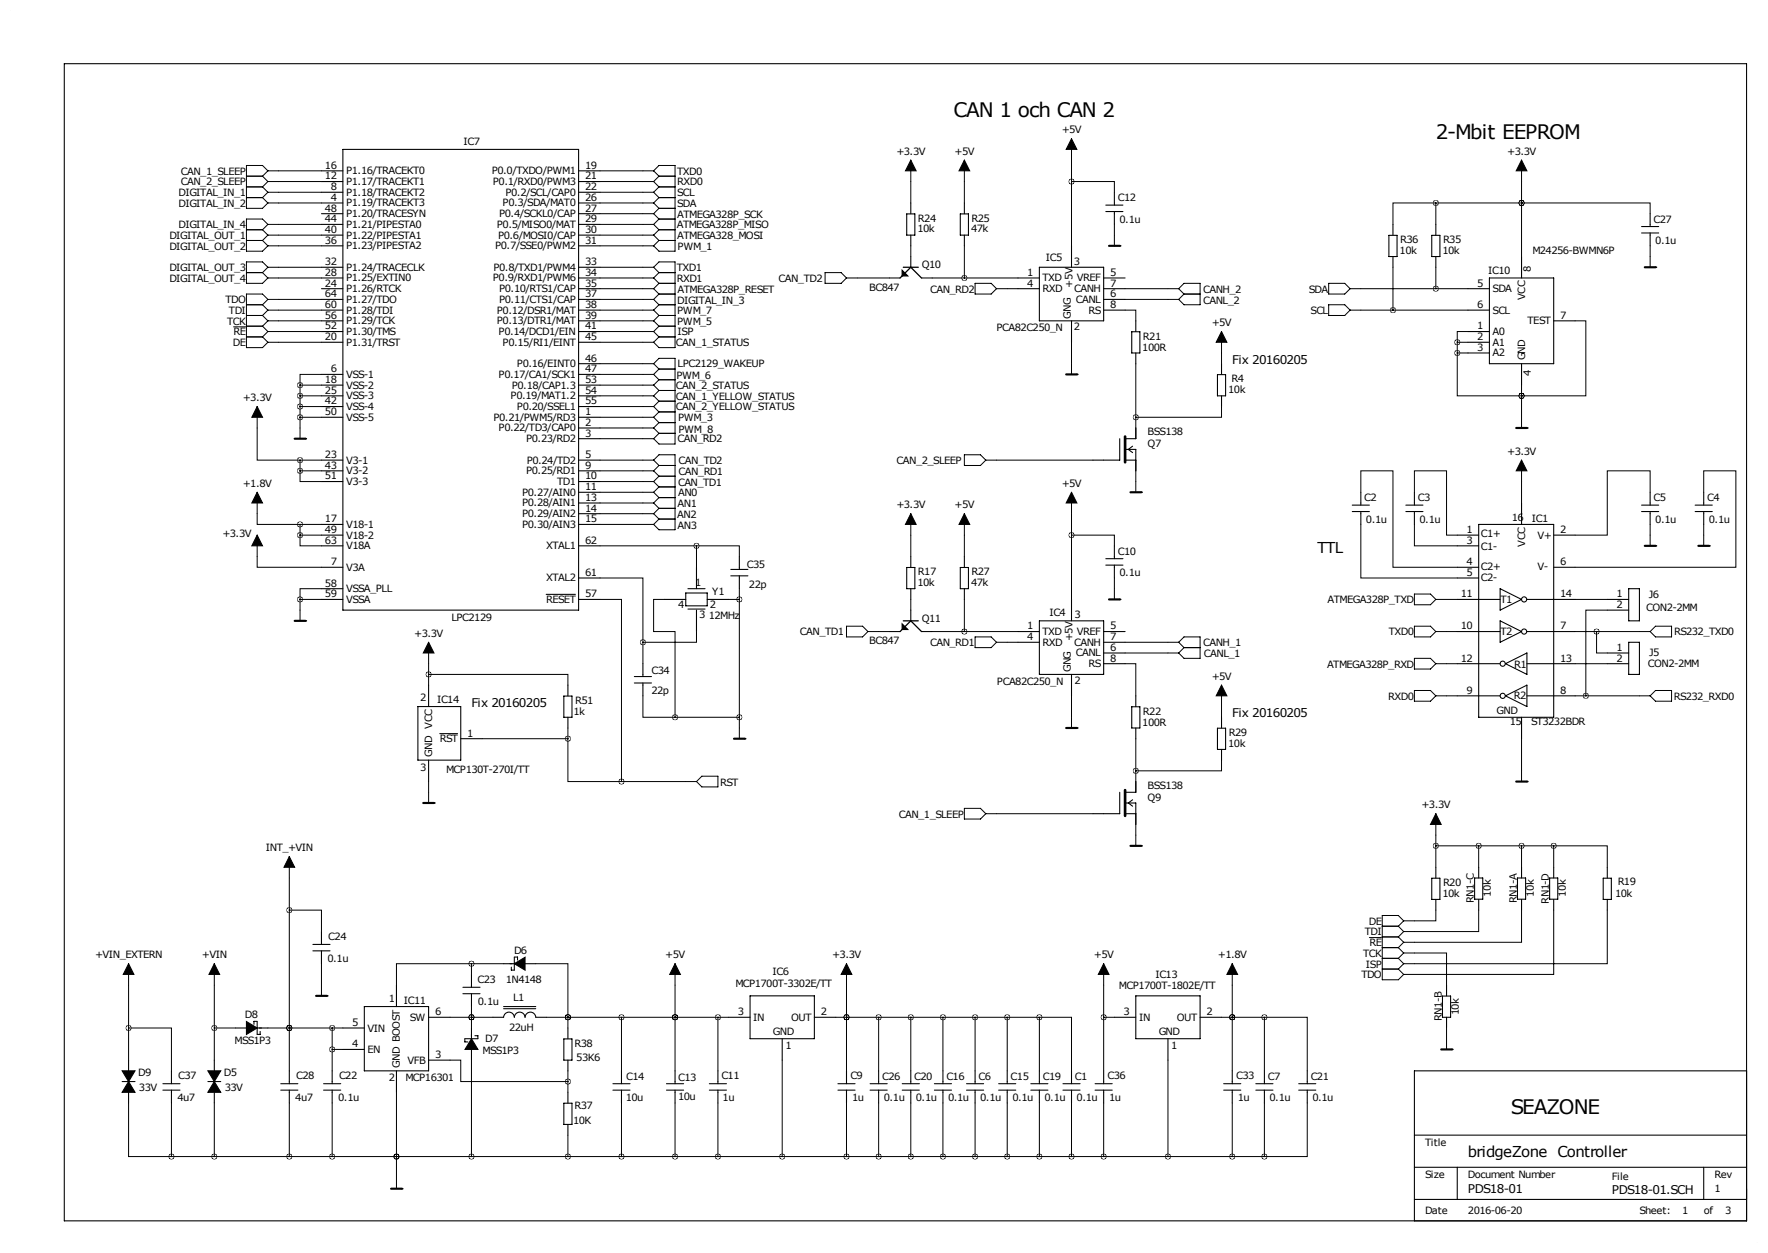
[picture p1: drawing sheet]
<svg xmlns="http://www.w3.org/2000/svg" width="419mm" height="297mm" viewBox="0 0 419 297" stroke-linecap="round" stroke-linejoin="round" font-family="sans-serif">
<g fill="none" stroke="#000" stroke-width=".25">
<path d="M15.2 15.1h398.8v274.3h-398.8zM81.3 35.4h55.9v109.2h-55.9zM76.2 40.5h5.1M76.2 43h5.1M76.2 45.6h5.1M76.2 48.1h5.1M76.2 50.7h5.1M76.2 53.2h5.1M76.2 55.7h5.1M76.2 58.3h5.1M137.2 40.5h5M137.2 43h5"/>
<path d="M137.2 45.6h5M137.2 48.1h5M137.2 50.7h5M137.2 53.2h5M137.2 55.7h5M137.2 58.3h5M214.9 50.7h2v5h-2zM215.9 48.1v2.6M215.9 55.7v2.6M227.6 50.7h2v5h-2zM228.6 48.1v2.6M228.6 55.7v2.6"/>
<path d="M254 58.3v5.1M262.1 48.6h4.1M262.1 50.2h4.1M264.2 45.6v3M264.2 50.2v3M329.2 55.8h2v5h-2zM330.2 53.2v2.5M339.4 55.8h1.9v5h-1.9zM340.4 53.2v2.5M389.1 53.7h4.1M389.1 55.2h4.1M391.2 50.7v3"/>
<path d="M391.2 55.2v3.1M76.2 63.4h5.1M76.2 65.9h5.1M76.2 68.4h5.1M76.2 71h5.1M76.2 73.5h5.1M76.2 76.1h5.1M76.2 78.6h5.1M137.2 63.4h5M137.2 65.9h5M137.2 68.4h5M137.2 71h5"/>
<path d="M137.2 73.5h5M137.2 76.1h5M137.2 78.6h5M210.8 65.9h2.6M215.9 60.8v2.6M218.4 65.9h2.6M241.3 65.9h5.1M241.3 68.4h5.1M246.4 63.4h15.2v12.7h-15.2zM254 76.1v5M261.6 65.9h5.1M261.6 68.4h5.1"/>
<path d="M261.6 71h5.1M261.6 73.5h5.1M268.3 78.6h1.9v5.1h-1.9zM269.2 76.1v2.5M330.2 60.8v2.6M340.4 60.8v2.6M348 68.4h5.1M348 73.5h5.1M348 78.6h5.1M353.1 65.9h15.2v20.3h-15.2zM360.7 60.8v5.1M368.3 76.1h5.1"/>
<path d="M76.2 81.1h5.1M76.2 88.8h5.1M76.2 91.3h5.1M76.2 93.8h5.1M76.2 96.4h5.1M76.2 98.9h5.1M137.2 81.1h5M137.2 88.8h5M137.2 91.3h5M137.2 93.8h5M137.2 96.4h5M137.2 98.9h5"/>
<path d="M137.2 86.2h5M269.2 83.7v2.5M288.6 88.8h1.9v5h-1.9zM289.6 86.2v2.6M289.6 93.8v2.6M348 81.1h5.1M348 83.7h5.1M360.7 86.2v5.1M76.2 109.1h5.1M76.2 111.6h5.1M76.2 114.2h5.1M137.2 109.1h5"/>
<path d="M137.2 111.6h5M137.2 114.2h5M137.2 101.5h5M137.2 104h5M137.2 116.7h5M137.2 119.2h5M265.4 104v5.1h-6.3M266.7 109.1h2.5M266.7 106.5h2.5v5.1M268.5 105.8l-1 .7 1 .8M269.2 101.5v2.5h-2.5M320.5 119.7h4.1"/>
<path d="M322.6 116.7v3M333.2 119.7h4.1M335.3 116.7v3M360.7 119.2v5.1M389.1 119.7h4.1M391.2 116.7v3M401.8 119.7h4.1M403.9 116.7v3M76.2 124.3h5.1M76.2 126.9h5.1M76.2 129.4h5.1M76.2 134.5h5.1"/>
<path d="M76.2 139.6h5.1M137.2 124.3h5M137.2 129.4h5M137.2 121.8h5M137.2 137h5M163.1 139.6h4M165.1 134.5v5.1M173.2 135h4.1M173.2 136.5h4.1M175.3 131.9v3.1M175.3 136.5v3.1M214.9 134.5h2v5.1h-2z"/>
<path d="M215.9 131.9v2.6M215.9 139.6v2.5M227.6 134.5h2v5.1h-2zM228.6 131.9v2.6M228.6 139.6v2.5M262.1 132.4h4.1M262.1 134h4.1M264.2 129.4v3M264.2 134v3M320.5 121.3h4.1M322.6 121.3v3M333.2 121.3h4.1"/>
<path d="M335.3 121.3v3M345.4 126.9h5.1M345.4 129.4h5.1M345.4 134.5h5.1M345.4 137h5.1M350.5 124.3h17.8v45.7h-17.8zM355.6 139.6l5.1 2.5-5.1 2.5zM368.3 126.9h5.1M368.3 134.5h5.1M386.1 139.6h2.5v7.6h-2.5zM389.1 121.3h4.1M391.2 121.3v3"/>
<path d="M401.8 121.3h4.1M403.9 121.3v3M76.2 142.1h5.1M129.5 140.9h6.9M137.2 142.1h5M152.4 157.3v3.1M157.5 142.1h5.1M162.6 140.6h5v3h-5zM163.1 144.4h4M165.1 144.6v5.1M167.6 142.1h5.1M210.8 149.7h2.6"/>
<path d="M215.9 144.6v2.6M218.4 149.7h2.6M241.3 149.7h5.1M241.3 152.3h5.1M246.4 147.2h15.2v12.7h-15.2zM254 142.1v5.1M254 159.9v5.1M261.6 149.7h5.1M261.6 152.3h5.1M261.6 154.8h5.1M261.6 157.3h5.1M345.4 142.1h10.2"/>
<path d="M345.4 149.7h10.2M345.4 157.3h10.2M355.6 147.2l5.1 2.5-5.1 2.6zM356.9 157.3l5-2.5v5.1zM361.9 142.1h11.5M361.9 149.7h11.5M361.9 157.3h11.5M381 144.6h5.1M381 142.1h5.1M381 154.8h5.1M381 157.3h5.1M386.1 152.3h2.5v7.6h-2.5z"/>
<path d="M99.1 167.5h10.1v12.7h-10.1zM101.6 162.4v5.1M104.2 173.9h4.3M109.2 175.1h5.1M133.7 165h1.9v5h-1.9zM134.6 162.4v2.6M134.6 170v2.6M150.4 160.4h4M150.4 161.9h4M152.4 161.9v3.1M268.3 167.5h1.9v5.1h-1.9zM269.2 165v2.5"/>
<path d="M269.2 172.6v2.5M288.6 172.6h1.9v5.1h-1.9zM289.6 170v2.6M289.6 177.7v2.5M345.4 165h10.2M356.9 165l5-2.6v5.1zM360.7 170v5.1M361.9 165h11.5M101.6 180.2v5.1M265.4 187.8v5.1h-6.3M266.7 190.4h2.5v5M266.7 192.9h2.5"/>
<path d="M268.5 189.6l-1 .8 1 .7M269.2 185.3v2.5h-2.5M339.4 208.2h1.9v5h-1.9zM340.4 205.6v2.5M340.4 213.2v2.6M349.6 208.1h1.9v5.1h-1.9zM350.5 205.6v2.5M350.5 213.2v2.6M359.7 208.1h1.9v5.1h-1.9zM360.7 205.6v2.5M360.7 213.2v2.6M367.3 208.1h2v5.1h-2z"/>
<path d="M368.3 205.6v2.5M368.3 213.2v2.6M380 208.2h2v5h-2zM381 205.6v2.5M381 213.2v2.6M74.2 223.9h4M74.2 225.4h4M76.2 220.8v3.1M76.2 225.4v3.1M86.4 238.6h15.2v15.3h-15.2zM94 233.5v5.1M109.7 234h4.1"/>
<path d="M109.7 235.6h4.1M111.8 231v3M111.8 235.6v3M119.4 238.6h7.6M119.4 228.5h2.8M119.4 239.1h7.6M121.9 226.9v3.1h-.7v-.7M121.9 226.9h.8v.7M124.5 228.5h2.5M177.8 236.1h15.2v10.1h-15.2zM269.2 236.1h15.3v10.1h-15.3zM341.9 236.1h2v5.1h-2z"/>
<path d="M342.9 233.5v2.6M29 256.4h3M30.5 251.3v2.6M30.5 255.4v.5M30.5 256.4v.3M30.5 258.9v2.6M38.6 256.9h4.1M38.6 258.4h4.1M40.6 253.9v3M40.6 258.4v3.1M49.3 256.4h3M50.8 251.3v2.6"/>
<path d="M50.8 255.4v.5M50.8 256.4v.3M50.8 258.9v2.6M55.9 243.7h2.5M60.7 243.7h2.8M61 242.2v3h.7v-.7M61 242.1h-.8v.7M66.5 256.9h4.1M66.5 258.4h4.1M68.6 253.9v3M68.6 258.4v3.1M76.7 256.9h4.1"/>
<path d="M76.7 258.4h4.1M78.7 253.9v3M78.7 258.4v3.1M81.3 243.7h5.1M81.3 248.8h5.1M94 253.9v5M101.6 241.2h5.1M101.6 251.3h5.1M110.2 246.2v.8h.7M111.8 243.7v2.8M111.8 248.8v2.5M112.6 245.5h.7v.7h-3.1"/>
<path d="M116.8 241.2l2.6-.1a1.27 1.27 0 0 1 1.3-1.2 1.27 1.27 0 0 1 1.2 1.3 1.27 1.27 0 0 1 1.3-1.3 1.27 1.27 0 0 1 1.3 1.3 1.27 1.27 0 0 1 1.2-1.3 1.27 1.27 0 0 1 1.3 1.3h2.5M133.7 246.3h1.9v5h-1.9zM134.6 243.7v2.5M134.6 251.3v2.6M134.6 258.9v2.6M145.3 256.9h4.1M145.3 258.4h4.1M147.3 253.9v3M147.3 258.4v3.1M158 256.9h4.1M158 258.4h4.1M160 253.9v3"/>
<path d="M160 258.4v3.1M168.1 256.9h4.1M168.1 258.4h4.1M170.2 253.9v3M170.2 258.4v3.1M172.7 241.2h5.1M185.4 246.2v5.1M193 241.2h5.1M198.6 256.9h4.1M198.6 258.4h4.1M200.7 253.9v3M200.7 258.4v3.1"/>
<path d="M206.2 256.9h4.1M206.2 258.4h4.1M208.3 253.9v3M208.3 258.4v3.1M213.9 256.9h4M213.9 258.4h4M215.9 253.9v3M215.9 258.4v3.1M221.5 256.9h4.1M221.5 258.4h4.1M223.5 253.9v3M223.5 258.4v3.1"/>
<path d="M229.1 256.9h4.1M229.1 258.4h4.1M231.1 253.9v3M231.1 258.4v3.1M236.7 256.9h4.1M236.7 258.4h4.1M238.8 253.9v3M238.8 258.4v3.1M244.3 256.9h4.1M244.3 258.4h4.1M246.4 253.9v3M246.4 258.4v3.1"/>
<path d="M252 256.9h4M252 258.4h4M254 253.9v3M254 258.4v3.1M259.6 256.9h4.1M259.6 258.4h4.1M261.6 253.9v3M261.6 258.4v3.1M264.2 241.2h5M276.9 246.2v5.1M284.5 241.2h5.1M290.1 256.9h4"/>
<path d="M290.1 258.4h4M292.1 253.9v3M292.1 258.4v3.1M297.7 256.9h4.1M297.7 258.4h4.1M299.7 253.9v3M299.7 258.4v3.1M307.8 256.9h4.1M307.8 258.4h4.1M309.9 253.9v3M309.9 258.4v3.1M342.9 241.2v2.5"/>
<path d="M414 253.9h-78.7v35.5M133.7 261.5h1.9v5.1h-1.9zM134.6 266.6v2.5M335.3 269.1h78.7M335.3 276.7h78.7M345.4 276.7v7.6M403.9 276.7v7.6M335.3 284.3h78.7"/>
<circle cx="356.2" cy="157.3" r=".61"/>
<circle cx="361.3" cy="142.1" r=".61"/>
<circle cx="361.3" cy="149.7" r=".61"/>
<circle cx="356.2" cy="165" r=".61"/>
</g>
<path d="M213.4 65.9l2.5-2.5 2.5 2.5M214.1 63.4h3.6M213.4 149.7l2.5-2.5 2.5 2.5M214.1 147.2h3.6" fill="none" stroke="#000" stroke-width=".3"/>
<path d="M213.9 64.1l1.2 1.3h-1.2zM213.9 147.9l1.2 1.3h-1.2z" fill="#000" stroke="#000" stroke-width=".3"/>
<path d="M266.7 103.5v6.1M266.7 187.3v6.1" fill="none" stroke="#000" stroke-width=".63"/>
<path d="M121.9 228.5l2.6-1.6v3.1zM30.5 256.4l1.5 2.5h-3zM29 253.9h3l-1.5 2.5zM50.8 256.4l1.5 2.5h-3zM49.3 253.9h3l-1.5 2.5zM58.4 242.2l2.6 1.5-2.6 1.5zM111.8 246.2l1.5 2.6h-3.1z" fill="#000" stroke="#000" stroke-width=".25"/>
<g fill="none" stroke="#000" stroke-width=".24">
<path d="M215.9 38v10.1M228.6 38v10.1M254 32.9v25.4M360.7 38v22.8M58.4 57h3.8M58.4 41.8h3.8M58.4 44.3h3.8M58.4 46.8h3.8M58.4 54.5h3.8M62.2 41.8l1.3 1.2M62.2 44.3l1.3 1.3M62.2 46.8l1.3 1.3"/>
<path d="M62.2 54.5l1.3 1.2M62.2 57l1.3 1.3M63.5 58.3h12.7M63.5 53.2l-1.3-1.3h-3.8v7.6h3.8l1.3-1.2M63.5 40.5h12.7M63.5 40.5l-1.3-1.3h-3.8v10.2h3.8l1.3-1.3M63.5 43h12.7M63.5 45.6h12.7M63.5 48.1h12.7M63.5 53.2h12.7M63.5 55.7h12.7M63.5 40.5l-1.3 1.3"/>
<path d="M63.5 43l-1.3 1.3M63.5 45.6l-1.3 1.2M63.5 53.2l-1.3 1.3M63.5 55.7l-1.3 1.3M142.2 58.3h12.7M142.2 40.5h12.7M142.2 43h12.7M142.2 45.6h12.7M142.2 48.1h12.7M142.2 50.7h12.7M142.2 53.2h12.7M142.2 55.7h12.7"/>
<path d="M154.9 40.5l1.3-1.3h3.8v20.3h-3.8l-1.3-1.2M154.9 40.5l1.3 1.3M154.9 43l1.3 1.3M154.9 45.6l1.3 1.2M154.9 48.1l1.3 1.3M154.9 50.7l1.3 1.2M154.9 53.2l1.3 1.3M154.9 55.7l1.3 1.3M156.2 57h3.8M156.2 57l-1.3 1.3M156.2 41.8h3.8M156.2 44.3h3.8"/>
<path d="M156.2 41.8l-1.3 1.2M156.2 46.8h3.8M156.2 44.3l-1.3 1.3M156.2 49.4h3.8M156.2 46.8l-1.3 1.3M156.2 51.9h3.8M156.2 49.4l-1.3 1.3M156.2 54.5h3.8M156.2 51.9l-1.3 1.3M156.2 54.5l-1.3 1.2M215.9 58.3v2.5M228.6 58.3v7.6"/>
<path d="M254 43h10.2v2.6M264.2 53.2v5.1M340.4 48.1h-10.2v5.1M340.4 48.1h20.3M340.4 48.1v5.1M360.7 48.1h30.5v2.6M360.7 48.1h.1M391.2 58.3v5.1M55.4 77.5h2.8M58.4 64.6h3.8M58.4 74.8h3.8M58.4 72.2h3.8"/>
<path d="M58.4 77.3h3.8M58.4 79.9h3.8M62.2 72.2l1.3 1.3M62.2 74.8l1.3 1.3M62.2 77.3l1.3 1.3M62.2 79.9l1.3 1.2M62.2 64.6l1.3 1.3M63.5 63.4h12.7M63.5 63.4l-1.3-1.3h-3.8v5.1h3.8l1.3-1.3M63.5 73.5h12.7M63.5 76.1h12.7M63.5 71h12.7"/>
<path d="M63.5 71l-1.3 1.2M63.5 71l-1.3-1.3h-3.8v12.7h3.8l1.3-1.3M63.5 73.5l-1.3 1.3M63.5 76.1l-1.3 1.2M63.5 78.6h12.7M63.5 78.6l-1.3 1.3M63.5 65.9h12.7M63.5 63.4l-1.3 1.2M142.2 63.4h12.7M142.2 73.5h12.7M142.2 76.1h12.7M142.2 71h12.7"/>
<path d="M142.2 78.6h12.7M142.2 65.9h12.7M142.2 68.4h12.7M154.9 63.4l1.3-1.3h3.8v20.3h-3.8l-1.3-1.3M154.9 63.4l1.3 1.2M154.9 73.5l1.3 1.3M154.9 76.1l1.3 1.2M154.9 78.6l1.3 1.3M154.9 65.9l1.3 1.3M154.9 68.4l1.3 1.3M154.9 71l1.3 1.2M156.2 64.6h3.8"/>
<path d="M156.2 74.8h3.8M156.2 72.2h3.8M156.2 72.2l-1.3 1.3M156.2 77.3h3.8M156.2 74.8l-1.3 1.3M156.2 69.7h3.8M156.2 79.9h3.8M156.2 77.3l-1.3 1.3M156.2 67.2h3.8M156.2 64.6l-1.3 1.3M156.2 79.9l-1.3 1.2M156.2 67.2l-1.3 1.2"/>
<path d="M156.2 69.7l-1.3 1.3M195.6 64.6h3.8l1.3 1.3-1.3 1.3h-3.8zM200.7 65.9h10.1M221 65.9h20.3M231.1 67.2h3.8l1.3 1.2-1.3 1.3h-3.8zM236.2 68.4h5.1M266.7 73.5h2.5v2.6M266.7 71h12.7M266.7 68.4h12.7M279.4 68.4l1.3-1.2h3.8v5h-3.8l-1.3-1.2M279.4 68.4l1.3 1.3M280.7 69.7h3.8"/>
<path d="M280.7 69.7l-1.3 1.3M289.6 78.6v7.6M315 72.2h3.8l1.2 1.3-1.2 1.3h-3.8zM315 67.2h3.8l1.2 1.2-1.2 1.3h-3.8zM320 73.5h28M320 68.4h28M330.2 63.4v10.1M340.4 63.4v5M348 78.6h-2.6v2.5M373.4 76.1h2.5v17.7h-15.2M61 96.4v12.7h10.1M63.5 81.1h12.7"/>
<path d="M71.1 98.9h5.1M71.1 91.3v12.7M71.1 91.3h5.1M71.1 93.8h5.1M71.1 96.4h5.1M76.2 88.8h-5.1v2.5M142.2 98.9h12.7M142.2 88.8h12.7M142.2 81.1h12.7M142.2 91.3h12.7M142.2 93.8h12.7M142.2 96.4h12.7"/>
<path d="M142.2 86.2h12.7M154.9 86.2l1.3-1.3h3.8v20.4h-3.8l-1.3-1.3M154.9 98.9l1.3 1.3M154.9 88.8l1.3 1.2M154.9 91.3l1.3 1.3M154.9 93.8l1.3 1.3M154.9 96.4l1.3 1.2M154.9 86.2l1.3 1.3M156.2 97.6h3.8M156.2 97.6l-1.3 1.3M156.2 90h3.8M156.2 87.5h3.8"/>
<path d="M156.2 87.5l-1.3 1.3M156.2 92.6h3.8M156.2 90l-1.3 1.3M156.2 95.1h3.8M156.2 92.6l-1.3 1.2M156.2 95.1l-1.3 1.3M254 81.1v7.7M269.2 86.2v15.3M289.6 96.4v2.5h-20.4M345.4 83.7v10.1h15.3M345.4 81.1h2.6M345.4 83.7h2.6"/>
<path d="M345.4 81.1v2.6M360.7 93.8h.1M360.7 91.3v10.2M61 116.7v7.6h10.1M71.1 111.6v2.6h5.1M71.1 111.6h5.1M71.1 109.1h5.1M71.1 109.1v2.5M142.2 101.5h12.7M142.2 116.7h12.7M142.2 119.2h12.7M142.2 111.6h12.7"/>
<path d="M142.2 114.2h12.7M142.2 109.1h12.7M142.2 104h12.7M154.9 109.1l1.3-1.3h3.8v17.8h-3.8l-1.3-1.3M154.9 101.5l1.3 1.2M154.9 116.7l1.3 1.3M154.9 119.2l1.3 1.3M154.9 111.6l1.3 1.3M154.9 114.2l1.3 1.2M154.9 109.1l1.3 1.2M156.2 100.2h3.8M156.2 102.7h3.8"/>
<path d="M156.2 100.2l-1.3 1.3M156.2 118h3.8M156.2 115.4h3.8M156.2 115.4l-1.3 1.3M156.2 118l-1.3 1.2M156.2 112.9h3.8M156.2 110.3h3.8M156.2 110.3l-1.3 1.3M156.2 112.9l-1.3 1.3M156.2 102.7l-1.3 1.3M228.6 107.8h3.8l1.3 1.3-1.3 1.2h-3.8zM233.7 109.1h25.4"/>
<path d="M254 116.7v25.4M269.2 111.6v5.1M322.6 116.7v-5.1h7.6v22.9h15.2M335.3 116.7v-5.1h7.6v15.3h2.5M360.7 109.1v10.1M391.2 116.7v-5.1h-10.2v15.3h-7.6M403.9 116.7v-5.1h7.6v22.9h-38.1M61 126.9v7.6h15.2M71.1 126.9v2.5h5.1M71.1 124.3h5.1M71.1 124.3v2.6M71.1 126.9h5.1"/>
<path d="M76.2 139.6h-5.1v2.5M142.2 137h10.2v15.3M142.2 121.8h12.7M142.2 124.3h12.7M142.2 129.4h22.9M154.9 121.8l1.3 1.2M156.2 120.5h3.8M156.2 123h3.8M156.2 120.5l-1.3 1.3M156.2 123l-1.3 1.3M165.1 129.4h10.2v2.5M165.1 129.4v5.1"/>
<path d="M175.3 139.6v35.5M215.9 121.8v10.1M228.6 121.8v10.1M254 126.9h10.2v2.5M264.2 137v5.1M322.6 124.3v12.7h22.8M335.3 124.3v5.1h10.1M391.2 124.3v5.1M403.9 124.3v5.1M71.1 142.1v5.1M71.1 142.1h5.1M101.6 159.9h33v2.5"/>
<path d="M101.6 152.3v10.1M142.2 142.1h5.1v43.2M152.4 152.3v5M157.5 142.1h-2.6v7.6h5.1v20.3M165.1 149.7v2.6h-12.7M172.7 142.1h2.6M200.7 148.4h3.8l1.2 1.3-1.2 1.3h-3.8zM205.7 149.7h5.1M215.9 142.1v2.5M221 149.7h20.3M228.6 142.1v7.6M231.1 151h3.8l1.3 1.3-1.3 1.2h-3.8z"/>
<path d="M236.2 152.3h5.1M266.7 157.3h2.5v7.7M266.7 154.8h12.7M266.7 152.3h12.7M279.4 152.3l1.3-1.3h3.8v5.1h-3.8l-1.3-1.3M279.4 152.3l1.3 1.2M280.7 153.5h3.8M280.7 153.5l-1.3 1.3M335.3 156.1h3.8l1.3 1.2-1.3 1.3h-3.8zM335.3 148.4h3.8l1.3 1.3-1.3 1.3h-3.8zM335.3 140.8h3.8l1.3 1.3-1.3 1.3h-3.8zM340.4 149.7h5"/>
<path d="M340.4 142.1h5M340.4 157.3h5M373.4 149.7h17.8M373.4 142.1h7.6M373.4 157.3h7.6M378.5 149.7v5.1h2.5M381 144.6h-5.1v20.4M392.4 148.4h3.8v2.6h-3.8l-1.2-1.3zM114.3 175.1h20.3M134.6 175.1v10.2h12.7M134.6 172.6v2.5M152.4 165v5h7.6"/>
<path d="M160 170h15.3M254 165v7.6M269.2 175.1v10.2M289.6 162.4v7.6M335.3 163.7h3.8l1.3 1.3-1.3 1.2h-3.8zM340.4 165h5M360.7 175.1v10.2M373.4 165h17.8M392.4 163.7h3.8v2.5h-3.8l-1.2-1.2zM101.6 185.3v5.1M147.3 185.3h17.8M166.4 184h3.8v2.5h-3.8l-1.3-1.2z"/>
<path d="M228.6 191.6h3.8l1.3 1.3-1.3 1.3h-3.8zM233.7 192.9h25.4M269.2 195.4v5.1M289.6 180.2v2.5h-20.4M340.4 192.9v12.7M68.6 215.8h7.6v5M68.6 203.1v50.8M327.7 219.6h3.8M331.5 219.6l1.2 1.2M332.7 218.3l-1.2-1.3h-3.8v15.3h3.8l1.2-1.3M332.7 218.3l-1.2 1.3M340.4 215.8v2.5h-7.7"/>
<path d="M340.4 200.5h27.9M350.5 215.8v5h-17.8M350.5 200.5v5.1M360.7 215.8v7.6h-28M360.7 200.5v5.1M368.3 215.8v15.2h-35.6M368.3 200.5h12.7v5.1M368.3 200.5v5.1M381 215.8v12.7h-48.3M30.5 228.5v22.8M50.8 228.5v22.8M76.2 228.5v7.6"/>
<path d="M111.8 228.5h-17.8v5M111.8 228.5h7.6M111.8 228.5v2.5M111.8 238.6v5.1M127 228.5h7.6v12.7M160 228.5v25.4M200.7 228.5v25.4M261.6 228.5v25.4M292.1 228.5v25.4M324.6 222.3h2.9M327.7 229.7h3.8M327.7 227.2h3.8"/>
<path d="M327.7 222.1h3.8M327.7 224.6h3.8M331.5 227.2l1.2 1.3M331.5 222.1l1.2 1.3M331.5 224.6l1.2 1.3M331.5 229.7l1.2 1.3M332.7 225.9h10.2v7.6M332.7 228.5l-1.2 1.2M332.7 220.8l-1.2 1.3M332.7 223.4l-1.2 1.2M332.7 225.9l-1.2 1.3M30.5 243.7h10.1v10.2"/>
<path d="M50.8 243.7h5.1M63.5 243.7h17.8M68.6 243.7h.1M78.7 243.7v10.2M78.7 248.8h2.6M94 258.9v22.9M106.7 251.3h2.5v5.1h25.4M106.7 241.2h10.1M111.8 241.2h.1M111.8 251.3v22.9M129.5 241.2h43.2M134.6 241.2h.1"/>
<path d="M134.6 241.2v2.5M134.6 253.9v5M147.3 241.2v12.7M160 241.2h.1M170.2 241.2v12.7M185.4 251.3v22.9M198.1 241.2h48.3M200.7 241.2h.1M208.3 241.2v12.7M215.9 241.2v12.7M223.5 241.2v12.7M231.1 241.2v12.7"/>
<path d="M238.8 241.2v12.7M246.4 241.2h7.6v12.7M246.4 241.2v12.7M261.6 241.2h2.6M276.9 251.3v22.9M289.6 241.2h10.1M292.1 241.2h.1M299.7 241.2h10.2v12.7M299.7 241.2v12.7M342.9 243.7v5.1M30.5 261.5v12.7h10.1M40.6 274.2h259.1"/>
<path d="M40.6 261.5v12.7M50.8 261.5v12.7M68.6 261.5v12.7M78.7 261.5v12.7M94 274.2h.1M134.6 269.1v5.1M147.3 261.5v12.7M160 261.5v12.7M170.2 261.5v12.7M200.7 261.5v12.7M208.3 261.5v12.7M215.9 261.5v12.7"/>
<path d="M223.5 261.5v12.7M231.1 261.5v12.7M238.8 261.5v12.7M246.4 261.5v12.7M254 261.5v12.7M261.6 261.5v12.7M292.1 261.5v12.7M299.7 261.5v12.7M309.9 261.5v12.7h-10.2"/>
</g>
<g fill="#000" stroke="#000" stroke-width=".24">
<path d="M215.9 38l1.3 2.5h-2.6zM228.6 38l1.3 2.5h-2.6zM254 32.9l1.3 2.5h-2.6zM360.7 38l1.2 2.5h-2.5zM289.6 78.6l1.2 2.5h-2.5zM61 96.4l1.2 2.5h-2.5zM61 116.7l1.2 2.5h-2.5zM254 116.7l1.3 2.5h-2.6zM360.7 109.1l1.2 2.5h-2.5zM61 126.9l1.2 2.5h-2.5zM215.9 121.8l1.3 2.5h-2.6zM228.6 121.8l1.3 2.5h-2.6z"/>
<path d="M101.6 152.3l1.3 2.5h-2.6zM289.6 162.4l1.2 2.6h-2.5zM340.4 192.9l1.2 2.5h-2.5zM68.6 203.1l1.2 2.5h-2.5zM30.5 228.5l1.2 2.5h-2.5zM50.8 228.5l1.3 2.5h-2.6zM160 228.5l1.3 2.5h-2.6zM200.7 228.5l1.2 2.5h-2.5zM261.6 228.5l1.3 2.5h-2.6zM292.1 228.5l1.3 2.5h-2.6z"/>
</g>
<g fill="none" stroke="#000" stroke-width=".51">
<path d="M262.9 58.3h2.5M389.9 63.4h2.5M252.7 88.8h2.6M69.8 104h2.6M268 116.7h2.5M359.4 101.5h2.5M389.9 129.4h2.5M402.6 129.4h2.5M69.8 147.2h2.6M262.9 142.1h2.5M174 175.1h2.5M252.7 172.6h2.6"/>
<path d="M100.3 190.4h2.6M359.4 185.3h2.5M268 200.5h2.5M74.9 236.1h2.6M341.6 248.8h2.6M92.7 281.8h2.5"/>
</g>
<g fill="#000">
<circle cx="265.4" cy="58.3" r=".19"/>
<circle cx="392.4" cy="63.4" r=".19"/>
<circle cx="255.3" cy="88.8" r=".19"/>
<circle cx="72.4" cy="104" r=".19"/>
<circle cx="270.5" cy="116.7" r=".19"/>
<circle cx="361.9" cy="101.5" r=".19"/>
<circle cx="392.4" cy="129.4" r=".19"/>
<circle cx="405.1" cy="129.4" r=".19"/>
<circle cx="72.4" cy="147.2" r=".19"/>
<circle cx="265.4" cy="142.1" r=".19"/>
<circle cx="176.5" cy="175.1" r=".19"/>
<circle cx="255.3" cy="172.6" r=".19"/>
<circle cx="102.9" cy="190.4" r=".19"/>
<circle cx="362" cy="185.3" r=".19"/>
<circle cx="270.5" cy="200.5" r=".19"/>
<circle cx="77.5" cy="236.1" r=".19"/>
<circle cx="344.2" cy="248.8" r=".19"/>
<circle cx="95.3" cy="281.8" r=".19"/>
</g>
<path d="M71.1 96.4a.05 .05 0 0 0 .1 0 .05 .05 0 0 0-.1 0zM71.1 93.8a.05 .05 0 0 0 .1 0 .05 .05 0 0 0-.1 0zM71.1 91.3a.05 .05 0 0 0 .1 0 .05 .05 0 0 0-.1 0zM71.1 111.6a.05 .05 0 0 0 .1 0 .05 .05 0 0 0-.1 0zM71.1 109.1a.05 .05 0 0 0 .1 0 .05 .05 0 0 0-.1 0zM71.1 126.9a.05 .05 0 0 0 .1 0 .05 .05 0 0 0-.1 0zM71.1 124.3a.05 .05 0 0 0 .1 0 .05 .05 0 0 0-.1 0zM147.3 185.3a.05 .05 0 0 0 .1 0 .05 .05 0 0 0-.1 0zM134.6 175.1a.05 .05 0 0 0 .1 0 .05 .05 0 0 0-.1 0zM360.6 93.8a.05 .05 0 0 0 .1 0 .05 .05 0 0 0-.1 0zM345.4 83.7a.05 .05 0 0 0 .1 0 .05 .05 0 0 0-.1 0zM345.4 81.1a.05 .05 0 0 0 .1 0 .05 .05 0 0 0-.1 0zM360.6 48.1a.05 .05 0 0 0 .1 0 .05 .05 0 0 0-.1 0zM340.3 48.1a.05 .05 0 0 0 .1 0 .05 .05 0 0 0-.1 0zM340.3 68.4a.05 .05 0 0 0 .1 0 .05 .05 0 0 0-.1 0zM269.2 182.7a.05 .05 0 0 0 .1 0 .05 .05 0 0 0-.1 0zM269.2 98.9a.05 .05 0 0 0 .1 0 .05 .05 0 0 0-.1 0zM340.3 200.5a.05 .05 0 0 0 .1 0 .05 .05 0 0 0-.1 0zM71.1 98.9a.05 .05 0 0 0 .1 0 .05 .05 0 0 0-.1 0zM71.1 142.1a.05 .05 0 0 0 .1 0 .05 .05 0 0 0-.1 0zM360.6 93.8a.05 .05 0 0 0 .1 0 .05 .05 0 0 0-.1 0zM111.7 228.5a.05 .05 0 0 0 .1 0 .05 .05 0 0 0-.1 0zM111.7 241.2a.05 .05 0 0 0 .1 0 .05 .05 0 0 0-.1 0zM111.7 241.2a.05 .05 0 0 0 .1 0 .05 .05 0 0 0-.1 0zM93.9 274.2a.05 .05 0 0 0 .1 0 .05 .05 0 0 0-.1 0zM111.7 274.2a.05 .05 0 0 0 .1 0 .05 .05 0 0 0-.1 0zM134.6 241.2a.05 .05 0 0 0 .1 0 .05 .05 0 0 0-.1 0zM134.6 256.4a.05 .05 0 0 0 .1 0 .05 .05 0 0 0-.1 0zM93.9 274.2a.05 .05 0 0 0 .1 0 .05 .05 0 0 0-.1 0zM134.6 241.2a.05 .05 0 0 0 .1 0 .05 .05 0 0 0-.1 0zM147.3 241.2a.05 .05 0 0 0 .1 0 .05 .05 0 0 0-.1 0zM134.6 274.2a.05 .05 0 0 0 .1 0 .05 .05 0 0 0-.1 0zM147.3 274.2a.05 .05 0 0 0 .1 0 .05 .05 0 0 0-.1 0zM160 241.2a.05 .05 0 0 0 .1 0 .05 .05 0 0 0-.1 0zM160 241.2a.05 .05 0 0 0 .1 0 .05 .05 0 0 0-.1 0zM170.1 241.2a.05 .05 0 0 0 .1 0 .05 .05 0 0 0-.1 0zM160 274.2a.05 .05 0 0 0 .1 0 .05 .05 0 0 0-.1 0zM170.1 274.2a.05 .05 0 0 0 .1 0 .05 .05 0 0 0-.1 0zM185.4 274.2a.05 .05 0 0 0 .1 0 .05 .05 0 0 0-.1 0zM200.6 241.2a.05 .05 0 0 0 .1 0 .05 .05 0 0 0-.1 0zM200.6 274.2a.05 .05 0 0 0 .1 0 .05 .05 0 0 0-.1 0zM208.2 241.2a.05 .05 0 0 0 .1 0 .05 .05 0 0 0-.1 0zM208.2 274.2a.05 .05 0 0 0 .1 0 .05 .05 0 0 0-.1 0zM223.5 241.2a.05 .05 0 0 0 .1 0 .05 .05 0 0 0-.1 0zM231.1 241.2a.05 .05 0 0 0 .1 0 .05 .05 0 0 0-.1 0zM223.5 274.2a.05 .05 0 0 0 .1 0 .05 .05 0 0 0-.1 0zM231.1 274.2a.05 .05 0 0 0 .1 0 .05 .05 0 0 0-.1 0zM238.7 241.2a.05 .05 0 0 0 .1 0 .05 .05 0 0 0-.1 0zM246.3 241.2a.05 .05 0 0 0 .1 0 .05 .05 0 0 0-.1 0zM238.7 274.2a.05 .05 0 0 0 .1 0 .05 .05 0 0 0-.1 0zM246.3 274.2a.05 .05 0 0 0 .1 0 .05 .05 0 0 0-.1 0zM261.6 241.2a.05 .05 0 0 0 .1 0 .05 .05 0 0 0-.1 0zM261.6 274.2a.05 .05 0 0 0 .1 0 .05 .05 0 0 0-.1 0zM276.8 274.2a.05 .05 0 0 0 .1 0 .05 .05 0 0 0-.1 0zM200.6 241.2a.05 .05 0 0 0 .1 0 .05 .05 0 0 0-.1 0zM78.7 274.2a.05 .05 0 0 0 .1 0 .05 .05 0 0 0-.1 0zM68.5 274.2a.05 .05 0 0 0 .1 0 .05 .05 0 0 0-.1 0zM40.6 274.2a.05 .05 0 0 0 .1 0 .05 .05 0 0 0-.1 0zM30.4 243.7a.05 .05 0 0 0 .1 0 .05 .05 0 0 0-.1 0zM375.9 165a.05 .05 0 0 0 .1 0 .05 .05 0 0 0-.1 0zM378.4 149.7a.05 .05 0 0 0 .1 0 .05 .05 0 0 0-.1 0zM360.6 48.1a.05 .05 0 0 0 .1 0 .05 .05 0 0 0-.1 0zM68.5 215.8a.05 .05 0 0 0 .1 0 .05 .05 0 0 0-.1 0zM68.5 243.7a.05 .05 0 0 0 .1 0 .05 .05 0 0 0-.1 0zM68.5 243.7a.05 .05 0 0 0 .1 0 .05 .05 0 0 0-.1 0zM78.7 243.7a.05 .05 0 0 0 .1 0 .05 .05 0 0 0-.1 0zM78.7 248.8a.05 .05 0 0 0 .1 0 .05 .05 0 0 0-.1 0zM175.2 142.1a.05 .05 0 0 0 .1 0 .05 .05 0 0 0-.1 0zM175.2 170a.05 .05 0 0 0 .1 0 .05 .05 0 0 0-.1 0zM160 170a.05 .05 0 0 0 .1 0 .05 .05 0 0 0-.1 0zM360.6 200.5a.05 .05 0 0 0 .1 0 .05 .05 0 0 0-.1 0zM350.5 200.5a.05 .05 0 0 0 .1 0 .05 .05 0 0 0-.1 0zM299.7 241.2a.05 .05 0 0 0 .1 0 .05 .05 0 0 0-.1 0zM299.7 274.2a.05 .05 0 0 0 .1 0 .05 .05 0 0 0-.1 0z" fill="#000" stroke="#000" stroke-width="1.3"/>
<g font-size="4.7">
<text x="226.1" y="27.8">CAN 1 och CAN 2</text>
<text x="340.4" y="32.9">2-Mbit EEPROM</text>
<text x="358.1" y="264">SEAZONE</text>
</g>
<g font-size="3.6">
<text x="312.3" y="131">TTL</text>
<text x="348" y="274.2">bridgeZone Controller</text>
</g>
<g font-size="2.8">
<text x="292.1" y="86.2">Fix 20160205</text>
<text x="111.8" y="167.5">Fix 20160205</text>
<text x="292.1" y="170">Fix 20160205</text>
<text x="348" y="282.8">PDS18-01</text>
<text x="382.1" y="283">PDS18-01.SCH</text>
</g>
<g font-size="2.4">
<text x="109.9" y="34.4">IC7</text>
<text x="251.7" y="31.6">+5V</text>
<text x="42.9" y="41.4">CAN_1_SLEEP</text>
<text x="77" y="40">16</text>
<text x="82" y="41.3">P1.16/TRACEKT0</text>
<text x="116.6" y="41.3">P0.0/TXDO/PWM1</text>
<text x="138.7" y="40">19</text>
<text x="160.5" y="41.4">TXD0</text>
<text x="212.5" y="36.7">+3.3V</text>
<text x="226.3" y="36.7">+5V</text>
<text x="357.3" y="36.7">+3.3V</text>
<text x="42.3" y="46.5">DIGITAL_IN_1</text>
<text x="42.9" y="44">CAN_2_SLEEP</text>
<text x="77" y="42.5">12</text>
<text x="78.4" y="45.1">8</text>
<text x="78.4" y="47.6">4</text>
<text x="82" y="43.9">P1.17/TRACEKT1</text>
<text x="82" y="46.4">P1.18/TRACEKT2</text>
<text x="116.8" y="43.9">P0.1/RXD0/PWM3</text>
<text x="119.8" y="46.4">P0.2/SCL/CAP0</text>
<text x="138.7" y="42.5">21</text>
<text x="138.7" y="45.1">22</text>
<text x="138.7" y="47.6">26</text>
<text x="160.5" y="44">RXD0</text>
<text x="160.5" y="46.5">SCL</text>
<text x="265" y="47.7">C12</text>
<text x="42.3" y="49">DIGITAL_IN_2</text>
<text x="77" y="50.2">48</text>
<text x="77" y="52.7">44</text>
<text x="82" y="48.9">P1.19/TRACEKT3</text>
<text x="82" y="51.5">P1.20/TRACESYN</text>
<text x="118.3" y="51.5">P0.4/SCKL0/CAP</text>
<text x="119.1" y="48.9">P0.3/SDA/MAT0</text>
<text x="138.7" y="50.2">27</text>
<text x="138.7" y="52.7">29</text>
<text x="160.5" y="49.1">SDA</text>
<text x="160.5" y="51.7">ATMEGA328P_SCK</text>
<text x="217.6" y="52.6">R24</text>
<text x="230.3" y="52.6">R25</text>
<text x="265.4" y="52.8">0.1u</text>
<text x="392" y="52.8">C27</text>
<text x="40.1" y="56.7">DIGITAL_OUT_1</text>
<text x="40.1" y="59.2">DIGITAL_OUT_2</text>
<text x="42.3" y="54.1">DIGITAL_IN_4</text>
<text x="77" y="55.2">40</text>
<text x="77" y="57.8">36</text>
<text x="82" y="54">P1.21/PIPESTA0</text>
<text x="82" y="56.6">P1.22/PIPESTA1</text>
<text x="82" y="59.1">P1.23/PIPESTA2</text>
<text x="117.4" y="59.1">P0.7/SSE0/PWM2</text>
<text x="117.8" y="54">P0.5/MISO0/MAT</text>
<text x="118.1" y="56.6">P0.6/MOSI0/CAP</text>
<text x="138.7" y="55.2">30</text>
<text x="138.7" y="57.8">31</text>
<text x="160.4" y="54.1">ATMEGA328P_MISO</text>
<text x="160.5" y="56.7">ATMEGA328_MOSI</text>
<text x="160.6" y="59.3">PWM_1</text>
<text x="217.5" y="55.1">10k</text>
<text x="230.2" y="55.1">47k</text>
<text x="331.9" y="57.7">R36</text>
<text x="342.1" y="57.7">R35</text>
<text x="392.4" y="57.9">0.1u</text>
<text x="40.1" y="64.3">DIGITAL_OUT_3</text>
<text x="77" y="62.9">32</text>
<text x="77" y="65.4">28</text>
<text x="82" y="64.2">P1.24/TRACECLK</text>
<text x="117" y="64.2">P0.8/TXD1/PWM4</text>
<text x="138.7" y="62.9">33</text>
<text x="138.7" y="65.4">34</text>
<text x="160.4" y="64.3">TXD1</text>
<text x="218.5" y="63.6">Q10</text>
<text x="243.5" y="65.4">1</text>
<text x="247.9" y="61.8">IC5</text>
<text x="254.6" y="62.7">3</text>
<text x="263.1" y="65.4">5</text>
<text x="331.8" y="60.2">10k</text>
<text x="341.9" y="60.2">10k</text>
<text x="352.8" y="64.9">IC10</text>
<text x="362.8" y="64.4" transform="rotate(-90 362.8 64.4)">8</text>
<text x="363.3" y="60.1">M24256-BWMN6P</text>
<text x="40.1" y="66.8">DIGITAL_OUT_4</text>
<text x="53.5" y="71.9">TDO</text>
<text x="77" y="67.9">24</text>
<text x="77" y="70.5">64</text>
<text x="82" y="66.7">P1.25/EXTIN0</text>
<text x="82" y="69.3">P1.26/RTCK</text>
<text x="82" y="71.8">P1.27/TDO</text>
<text x="116.8" y="66.7">P0.9/RXD1/PWM6</text>
<text x="118.3" y="69.3">P0.10/RTS1/CAP</text>
<text x="118.3" y="71.8">P0.11/CTS1/CAP</text>
<text x="138.7" y="67.9">35</text>
<text x="138.7" y="70.5">37</text>
<text x="160.4" y="66.8">RXD1</text>
<text x="160.5" y="72">DIGITAL_IN_3</text>
<text x="160.6" y="69.5">ATMEGA328P_RESET</text>
<text x="184.5" y="66.9">CAN_TD2</text>
<text x="206" y="68.9">BC847</text>
<text x="220.5" y="69.4">CAN_RD2</text>
<text x="243.5" y="67.9">4</text>
<text x="247.1" y="66.7">TXD</text>
<text x="247.1" y="69.3">RXD</text>
<text x="254.2" y="68.2" transform="rotate(-90 254.2 68.2)">+5V</text>
<text x="254.6" y="69.3">CANH</text>
<text x="255" y="71.8">CANL</text>
<text x="255.3" y="66.7">VREF</text>
<text x="263.1" y="67.9">7</text>
<text x="263.1" y="70.5">6</text>
<text x="285.2" y="72">CANL_2</text>
<text x="285.2" y="69.4">CANH_2</text>
<text x="310.3" y="69.4">SDA</text>
<text x="350.2" y="67.9">5</text>
<text x="353.8" y="69.3">SDA</text>
<text x="361.5" y="71.1" transform="rotate(-90 361.5 71.1)">VCC</text>
<text x="53.9" y="77">TCK</text>
<text x="54.3" y="74.4">TDI</text>
<text x="77" y="73">60</text>
<text x="77" y="75.6">56</text>
<text x="82" y="74.3">P1.28/TDI</text>
<text x="82" y="76.9">P1.29/TCK</text>
<text x="117.8" y="74.3">P0.12/DSR1/MAT</text>
<text x="117.8" y="76.9">P0.13/DTR1/MAT</text>
<text x="138.7" y="73">38</text>
<text x="138.7" y="75.6">39</text>
<text x="160.5" y="74.5">PWM_7</text>
<text x="160.5" y="77.1">PWM_5</text>
<text x="253.8" y="75.6" transform="rotate(-90 253.8 75.6)">GNG</text>
<text x="258" y="74.3">RS</text>
<text x="263.1" y="73">8</text>
<text x="287.3" y="77.3">+5V</text>
<text x="310.7" y="74.4">SCL</text>
<text x="350.2" y="73">6</text>
<text x="353.8" y="74.3">SCL</text>
<text x="362.1" y="76.9">TEST</text>
<text x="369.8" y="75.6">7</text>
<text x="55.2" y="82.1">DE</text>
<text x="55.4" y="79.5">RE</text>
<text x="77" y="78.1">52</text>
<text x="77" y="80.6">20</text>
<text x="82" y="79.4">P1.30/TMS</text>
<text x="82" y="82">P1.31/TRST</text>
<text x="118.2" y="79.4">P0.14/DCD1/EIN</text>
<text x="119.1" y="82">P0.15/RI1/EINT</text>
<text x="138.7" y="78.1">41</text>
<text x="138.7" y="80.6">45</text>
<text x="160.2" y="82.1">CAN_1_STATUS</text>
<text x="160.6" y="79.5">ISP</text>
<text x="236.2" y="78.4">PCA82C250_N</text>
<text x="254.6" y="78.3">2</text>
<text x="270.8" y="83.3">100R</text>
<text x="270.9" y="80.5">R21</text>
<text x="350.2" y="83.2">3</text>
<text x="350.2" y="80.6">2</text>
<text x="350.2" y="78.1">1</text>
<text x="353.8" y="82">A1</text>
<text x="353.8" y="79.4">A0</text>
<text x="78.4" y="88.3">6</text>
<text x="82" y="89.6">VSS-1</text>
<text x="118.2" y="89.6">P0.17/CA1/SCK1</text>
<text x="122.5" y="87">P0.16/EINT0</text>
<text x="138.7" y="85.7">46</text>
<text x="138.7" y="88.3">47</text>
<text x="160.3" y="89.8">PWM_6</text>
<text x="160.6" y="87">LPC2129_WAKEUP</text>
<text x="353.8" y="84.5">A2</text>
<text x="361.5" y="85.5" transform="rotate(-90 361.5 85.5)">GND</text>
<text x="362.8" y="89.1" transform="rotate(-90 362.8 89.1)">4</text>
<text x="57.6" y="95.1">+3.3V</text>
<text x="77" y="90.8">18</text>
<text x="77" y="93.3">25</text>
<text x="77" y="95.9">42</text>
<text x="82" y="92.1">VSS-2</text>
<text x="82" y="94.7">VSS-3</text>
<text x="121" y="94.7">P0.19/MAT1.2</text>
<text x="121.3" y="92.1">P0.18/CAP1.3</text>
<text x="138.7" y="90.8">53</text>
<text x="138.7" y="93.3">54</text>
<text x="138.7" y="95.9">55</text>
<text x="160.2" y="92.2">CAN_2_STATUS</text>
<text x="160.2" y="94.8">CAN_1_YELLOW_STATUS</text>
<text x="291.1" y="93.2">10k</text>
<text x="291.9" y="90.7">R4</text>
<text x="77" y="98.4">50</text>
<text x="82" y="97.2">VSS-4</text>
<text x="82" y="99.7">VSS-5</text>
<text x="117" y="99.7">P0.21/PWM5/RD3</text>
<text x="122.5" y="97.2">P0.20/SSEL1</text>
<text x="138.7" y="98.4">1</text>
<text x="138.7" y="101">2</text>
<text x="160.2" y="97.3">CAN_2_YELLOW_STATUS</text>
<text x="160.7" y="99.8">PWM_3</text>
<text x="118.2" y="102.3">P0.22/TD3/CAP0</text>
<text x="124.7" y="104.8">P0.23/RD2</text>
<text x="138.7" y="103.5">3</text>
<text x="160.6" y="104.8">CAN_RD2</text>
<text x="160.8" y="102.6">PWM_8</text>
<text x="272" y="106">Q7</text>
<text x="272" y="103.2">BSS138</text>
<text x="357.3" y="107.8">+3.3V</text>
<text x="77" y="108.6">23</text>
<text x="77" y="111.1">43</text>
<text x="77" y="113.7">51</text>
<text x="82" y="109.9">V3-1</text>
<text x="82" y="112.4">V3-2</text>
<text x="124.7" y="112.4">P0.25/RD1</text>
<text x="124.9" y="109.9">P0.24/TD2</text>
<text x="138.7" y="108.6">5</text>
<text x="138.7" y="111.1">9</text>
<text x="138.7" y="113.7">10</text>
<text x="160.8" y="112.5">CAN_RD1</text>
<text x="160.8" y="110">CAN_TD2</text>
<text x="212.5" y="110.1">CAN_2_SLEEP</text>
<text x="57.6" y="115.4">+1.8V</text>
<text x="82" y="115">V3-3</text>
<text x="123.8" y="117.5">P0.27/AIN0</text>
<text x="132.1" y="115">TD1</text>
<text x="138.7" y="116.2">11</text>
<text x="138.7" y="118.7">13</text>
<text x="160.7" y="117.6">AN0</text>
<text x="160.7" y="115.2">CAN_TD1</text>
<text x="251.7" y="115.4">+5V</text>
<text x="323.4" y="118.8">C2</text>
<text x="336.1" y="118.8">C3</text>
<text x="392" y="118.8">C5</text>
<text x="404.7" y="118.8">C4</text>
<text x="77" y="123.8">17</text>
<text x="82" y="125.1">V18-1</text>
<text x="123.8" y="120.1">P0.28/AIN1</text>
<text x="123.8" y="122.6">P0.29/AIN2</text>
<text x="123.8" y="125.1">P0.30/AIN3</text>
<text x="138.7" y="121.3">14</text>
<text x="138.7" y="123.8">15</text>
<text x="160.5" y="122.7">AN2</text>
<text x="160.6" y="120.2">AN1</text>
<text x="160.6" y="125.3">AN3</text>
<text x="212.5" y="120.5">+3.3V</text>
<text x="226.3" y="120.5">+5V</text>
<text x="323.8" y="123.9">0.1u</text>
<text x="336.5" y="123.9">0.1u</text>
<text x="358.4" y="123.6">16</text>
<text x="363.1" y="123.8">IC1</text>
<text x="392.4" y="123.9">0.1u</text>
<text x="405.1" y="123.9">0.1u</text>
<text x="52.7" y="127.4">+3.3V</text>
<text x="77" y="126.4">49</text>
<text x="77" y="128.9">63</text>
<text x="82" y="127.7">V18-2</text>
<text x="82" y="130.2">V18A</text>
<text x="129.5" y="130.2">XTAL1</text>
<text x="138.7" y="128.9">62</text>
<text x="265" y="131.5">C10</text>
<text x="347.6" y="126.4">1</text>
<text x="347.6" y="128.9">3</text>
<text x="351" y="130.3">C1-</text>
<text x="351" y="127.3">C1+</text>
<text x="361.5" y="129.6" transform="rotate(-90 361.5 129.6)">VCC</text>
<text x="364.4" y="127.9">V+</text>
<text x="369.8" y="126.4">2</text>
<text x="78.4" y="134">7</text>
<text x="82" y="135.3">V3A</text>
<text x="129.5" y="137.8">XTAL2</text>
<text x="138.7" y="136.5">61</text>
<text x="177" y="134.7">C35</text>
<text x="217.6" y="136.4">R17</text>
<text x="230.3" y="136.4">R27</text>
<text x="265.4" y="136.6">0.1u</text>
<text x="347.6" y="134">4</text>
<text x="347.6" y="136.5">5</text>
<text x="351" y="137.6">C2-</text>
<text x="351" y="135.2">C2+</text>
<text x="364.4" y="135.2">V-</text>
<text x="369.8" y="134">6</text>
<text x="77" y="139.1">58</text>
<text x="77" y="141.6">59</text>
<text x="82" y="140.4">VSSA_PLL</text>
<text x="82" y="142.9">VSSA</text>
<text x="129.5" y="142.9">RESET</text>
<text x="138.7" y="141.6">57</text>
<text x="164.8" y="138.9">1</text>
<text x="168.9" y="141.1">Y1</text>
<text x="177.5" y="139.4">22p</text>
<text x="217.5" y="138.9">10k</text>
<text x="230.2" y="138.9">47k</text>
<text x="314.7" y="143">ATMEGA328P_TXD</text>
<text x="346.3" y="141.6">11</text>
<text x="355.7" y="143">T1</text>
<text x="369.8" y="141.6">14</text>
<text x="383.2" y="141.6">1</text>
<text x="390.8" y="141.8">J6</text>
<text x="107" y="147.3">LPC2129</text>
<text x="160.8" y="144.1">4</text>
<text x="165.7" y="146.4">3</text>
<text x="168" y="146.8">12MHz</text>
<text x="168.2" y="144.2">2</text>
<text x="218.5" y="147.4">Q11</text>
<text x="243.5" y="149.2">1</text>
<text x="248.7" y="146.1">IC4</text>
<text x="254.7" y="146.5">3</text>
<text x="263.1" y="149.2">5</text>
<text x="346.3" y="149.2">10</text>
<text x="369.8" y="149.2">7</text>
<text x="383.2" y="144.1">2</text>
<text x="390.2" y="144.9">CON2-2MM</text>
<text x="98.2" y="151">+3.3V</text>
<text x="189.6" y="150.6">CAN_TD1</text>
<text x="206" y="152.8">BC847</text>
<text x="220.5" y="153.2">CAN_RD1</text>
<text x="243.5" y="151.8">4</text>
<text x="247.1" y="150.5">TXD</text>
<text x="247.1" y="153.1">RXD</text>
<text x="254.2" y="152" transform="rotate(-90 254.2 152)">+5V</text>
<text x="254.6" y="153.1">CANH</text>
<text x="255" y="155.6">CANL</text>
<text x="255.3" y="150.5">VREF</text>
<text x="263.1" y="151.8">7</text>
<text x="263.1" y="154.3">6</text>
<text x="285.2" y="153.2">CANH_1</text>
<text x="285.4" y="155.8">CANL_1</text>
<text x="329.2" y="150.6">TXD0</text>
<text x="355.7" y="150.6">T2</text>
<text x="383.2" y="154.3">1</text>
<text x="390.9" y="155.6">J5</text>
<text x="396.8" y="150.6">RS232_TXD0</text>
<text x="154.4" y="159.9">C34</text>
<text x="253.8" y="159.4" transform="rotate(-90 253.8 159.4)">GNG</text>
<text x="258" y="158.2">RS</text>
<text x="263.1" y="156.8">8</text>
<text x="287.3" y="161.1">+5V</text>
<text x="314.6" y="158.3">ATMEGA328P_RXD</text>
<text x="346.3" y="156.8">12</text>
<text x="359" y="158.3">R1</text>
<text x="369.8" y="156.8">13</text>
<text x="383.2" y="156.8">2</text>
<text x="390.6" y="158.2">CON2-2MM</text>
<text x="99.6" y="166.2">2</text>
<text x="103.6" y="166.7">IC14</text>
<text x="136.3" y="166.9">R51</text>
<text x="154.4" y="164.6">22p</text>
<text x="236.3" y="162.5">PCA82C250_N</text>
<text x="254.7" y="162">2</text>
<text x="329.1" y="165.9">RXD0</text>
<text x="347.6" y="164.5">9</text>
<text x="358.9" y="165.8">R2</text>
<text x="369.8" y="164.5">8</text>
<text x="396.7" y="165.9">RS232_RXD0</text>
<text x="136" y="169.5">1k</text>
<text x="270.8" y="172.2">100R</text>
<text x="270.9" y="169.4">R22</text>
<text x="354.8" y="169.2">GND</text>
<text x="357.9" y="172">15</text>
<text x="362.9" y="172">ST3232BDR</text>
<text x="102.4" y="179.4" transform="rotate(-90 102.4 179.4)">GND VCC</text>
<text x="104.2" y="175.9">RST</text>
<text x="110.7" y="174.6">1</text>
<text x="291.1" y="177">10k</text>
<text x="291.3" y="174.5">R29</text>
<text x="99.6" y="182.9">3</text>
<text x="105.8" y="183.2">MCP130T-270I/TT</text>
<text x="170.7" y="186.3">RST</text>
<text x="272" y="189.9">Q9</text>
<text x="272" y="187.1">BSS138</text>
<text x="337" y="191.6">+3.3V</text>
<text x="213" y="193.8">CAN_1_SLEEP</text>
<text x="63" y="201.8">INT_+VIN</text>
<text x="383.5" y="209.8">R19</text>
<text x="341.9" y="212.6">10k</text>
<text x="342.1" y="210.1">R20</text>
<text x="349.4" y="214.1" transform="rotate(-90 349.4 214.1)">RN1-C</text>
<text x="353.4" y="212.5" transform="rotate(-90 353.4 212.5)">10k</text>
<text x="359.6" y="214.1" transform="rotate(-90 359.6 214.1)">RN1-A</text>
<text x="363.6" y="212.5" transform="rotate(-90 363.6 212.5)">10k</text>
<text x="367.2" y="214.2" transform="rotate(-90 367.2 214.2)">RN1-D</text>
<text x="371.2" y="212.5" transform="rotate(-90 371.2 212.5)">10k</text>
<text x="382.8" y="212.6">10k</text>
<text x="323.5" y="221.8">TDI</text>
<text x="324.5" y="219.2">DE</text>
<text x="22.5" y="227.2">+VIN_EXTERN</text>
<text x="47.9" y="227.2">+VIN</text>
<text x="77.8" y="222.9">C24</text>
<text x="121.8" y="226.2">D6</text>
<text x="157.7" y="227.2">+5V</text>
<text x="197.3" y="227.2">+3.3V</text>
<text x="259.3" y="227.2">+5V</text>
<text x="288.7" y="227.2">+1.8V</text>
<text x="323.1" y="226.8">TCK</text>
<text x="324.6" y="224.3">RE</text>
<text x="77.6" y="228.1">0.1u</text>
<text x="113.2" y="233.1">C23</text>
<text x="119.9" y="232.9">1N4148</text>
<text x="174.3" y="234">MCP1700T-3302E/TT</text>
<text x="183.1" y="231.1">IC6</text>
<text x="273.9" y="231.8">IC13</text>
<text x="322.7" y="231.9">TDO</text>
<text x="323.8" y="229.4">ISP</text>
<text x="92.2" y="237.6">1</text>
<text x="95.7" y="237.9">IC11</text>
<text x="113.3" y="238.4">0.1u</text>
<text x="121.6" y="237.4">L1</text>
<text x="265.2" y="234.4">MCP1700T-1802E/TT</text>
<text x="58" y="241.4">D8</text>
<text x="83.5" y="243.2">5</text>
<text x="87.1" y="244.5">VIN</text>
<text x="97.2" y="242">SW</text>
<text x="103.1" y="240.7">6</text>
<text x="120.7" y="244.3">22uH</text>
<text x="174.9" y="240.7">3</text>
<text x="178.6" y="242">IN</text>
<text x="183.2" y="245.4">GND</text>
<text x="187.5" y="242">OUT</text>
<text x="194.6" y="240.7">2</text>
<text x="266.4" y="240.7">3</text>
<text x="270" y="242">IN</text>
<text x="274.7" y="245.4">GND</text>
<text x="279" y="242">OUT</text>
<text x="286" y="240.7">2</text>
<text x="341.8" y="242.1" transform="rotate(-90 341.8 242.1)">RN1-B</text>
<text x="345.8" y="240.7" transform="rotate(-90 345.8 240.7)">10k</text>
<text x="55.6" y="247.6">MSS1P3</text>
<text x="83.5" y="248.3">4</text>
<text x="87.1" y="249.6">EN</text>
<text x="103.1" y="250.8">3</text>
<text x="114.4" y="249.9">MSS1P3</text>
<text x="115" y="247.1">D7</text>
<text x="136.2" y="248.2">R38</text>
<text x="136.6" y="251.6">53K6</text>
<text x="186.2" y="248.7">1</text>
<text x="277.6" y="248.7">1</text>
<text x="32.7" y="255.1">D9</text>
<text x="42.3" y="255.9">C37</text>
<text x="53.1" y="255.1">D5</text>
<text x="70.2" y="255.9">C28</text>
<text x="80.4" y="255.9">C22</text>
<text x="92.2" y="256.2">2</text>
<text x="94.8" y="253.1" transform="rotate(-90 94.8 253.1)">GND BOOST</text>
<text x="96.1" y="256.2">MCP16301</text>
<text x="96.6" y="252.1">VFB</text>
<text x="148.4" y="256">C14</text>
<text x="160.7" y="256.2">C13</text>
<text x="171" y="255.9">C11</text>
<text x="201.6" y="255.9">C9</text>
<text x="209.1" y="256">C26</text>
<text x="216.7" y="256">C20</text>
<text x="224.3" y="256">C16</text>
<text x="232" y="256">C6</text>
<text x="239.6" y="256">C15</text>
<text x="247.2" y="256">C19</text>
<text x="254.8" y="256">C1</text>
<text x="262.5" y="255.9">C36</text>
<text x="293" y="255.9">C33</text>
<text x="300.5" y="256">C7</text>
<text x="310.7" y="256">C21</text>
<text x="32.9" y="258.5">33V</text>
<text x="42.1" y="261.1">4u7</text>
<text x="53.3" y="258.5">33V</text>
<text x="70" y="261.1">4u7</text>
<text x="80.2" y="261.1">0.1u</text>
<text x="136.2" y="262.9">R37</text>
<text x="148.3" y="260.9">10u</text>
<text x="160.7" y="260.7">10u</text>
<text x="171.3" y="260.9">1u</text>
<text x="202" y="261.1">1u</text>
<text x="209.5" y="261.1">0.1u</text>
<text x="217.1" y="261.1">0.1u</text>
<text x="224.7" y="261.1">0.1u</text>
<text x="232.4" y="261.1">0.1u</text>
<text x="240" y="261.1">0.1u</text>
<text x="247.6" y="261.1">0.1u</text>
<text x="255.2" y="261.1">0.1u</text>
<text x="262.9" y="261.1">1u</text>
<text x="293.4" y="261.1">1u</text>
<text x="300.9" y="261.1">0.1u</text>
<text x="311.1" y="261.1">0.1u</text>
<text x="135.9" y="266.4">10K</text>
<text x="337.8" y="271.6">Title</text>
<text x="337.8" y="279.3">Size</text>
<text x="348" y="279.3">Document Number</text>
<text x="382.1" y="279.8">File</text>
<text x="406.4" y="279.3">Rev</text>
<text x="337.8" y="287.7">Date</text>
<text x="348" y="287.7">2016-06-20</text>
<text x="388.6" y="287.7">Sheet:</text>
<text x="398.8" y="287.7">1</text>
<text x="403.9" y="287.7">of</text>
<text x="406.4" y="282.6">1</text>
<text x="408.9" y="287.7">3</text>
</g>
</svg>
